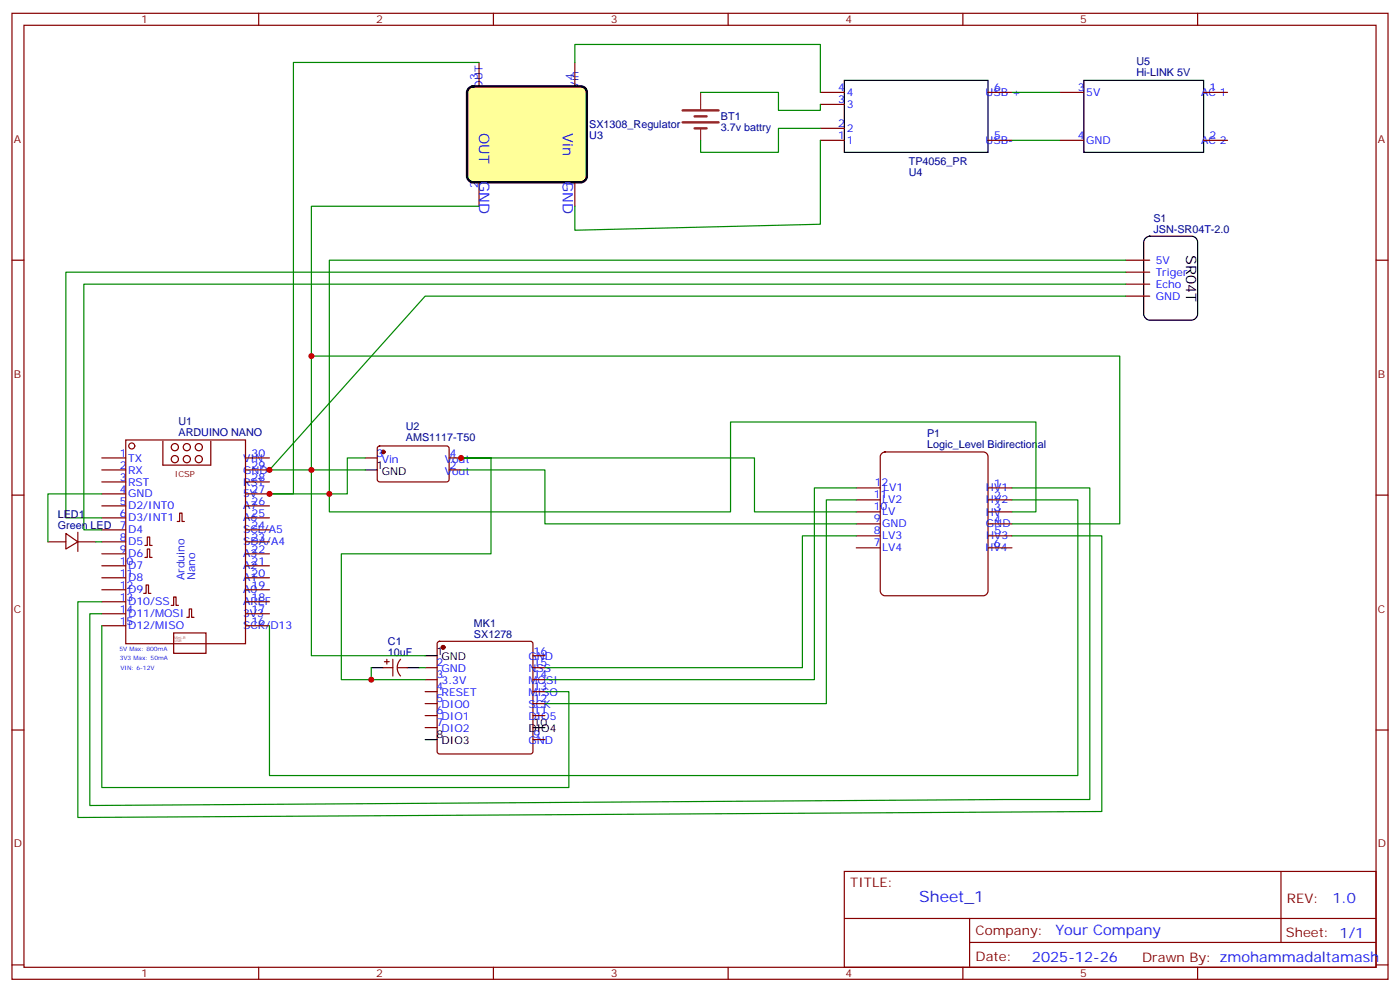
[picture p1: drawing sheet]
<svg xmlns="http://www.w3.org/2000/svg" width="412mm" height="292mm" viewBox="0 0 412 292" stroke-linecap="round" stroke-linejoin="round" font-family="sans-serif">
<g fill="none" stroke="#870000" stroke-width=".35">
<path d="M3.5 3.9h405.4v284.4h-405.4zM7.1 7.4h398.2v277.3h-398.2zM76.2 3.9v3.5M145.3 3.9v3.5M214.5 3.9v3.5M283.6 3.9v3.5M352.8 3.9v3.5M3.5 76.6h3.6M331.6 76.6h7.1M405.3 76.6h3.6M331.6 80.1h7.1M331.6 83.6h7.1"/>
<path d="M331.6 87.2h7.1M30 134.8h7M30 138.3h7M37 129.5h35.3v60h-35.3zM72.3 134.8h7.1M72.3 138.3h7.1M3.5 145.7h3.6M30 141.9h7M30 145.4h7M30 148.9h7M30 152.4h7M30 156h7"/>
<path d="M30 159.5h7M52.2 153.5h.7v-2.5h.7v2.5h.7M72.3 141.9h7.1M72.3 145.4h7.1M72.3 148.9h7.1M72.3 152.4h7.1M72.3 156h7.1M72.3 159.5h7.1M405.3 145.7h3.6M30 163h7M30 166.5h7M30 170.1h7"/>
<path d="M30 173.6h7M30 177.1h7M42.3 174.7h.7v-2.5h.7v2.5h.7M42.7 160.5h.7v-2.4h.7v2.4h.7M42.7 164.1h.7v-2.5h.7v2.5h.7M50.4 178.2h.8v-2.5h.7v2.5h.7M72.3 163h7.1M72.3 166.5h7.1M72.3 170.1h7.1M72.3 173.6h7.1M72.3 177.1h7.1M30 180.7h7"/>
<path d="M30 184.2h7M55 181.7h.7v-2.5h.7v2.5h.7M72.3 180.7h7.1M72.3 184.2h7.1M125.2 196.5h3.6M129 189l.5-.2h26.8l.5 .2 .2 .5v31.7l-.2 .5-.5 .2h-26.8l-.5-.2-.2-.5v-31.7zM157 196.5h3.5M157 193h3.5M3.5 214.9h3.6M125.2 200.1h3.6M125.2 203.6h3.6M125.2 207.1h3.6"/>
<path d="M125.2 210.6h3.6M125.2 214.2h3.6M157 200.1h3.5M157 203.6h3.5M157 207.1h3.5M157 210.6h3.5M157 217.7h3.5M405.3 214.9h3.6M248.7 256.5h156.6v28.2h-156.6zM377.3 256.5v20.9M248.7 270.4h156.5M285.6 277.4h119.6"/>
<path d="M285.6 270.4v14.1M3.5 284h3.6M76.2 284.7v3.6M145.3 284.7v3.6M214.5 284.7v3.6M283.6 284.7v3.6M352.8 284.7v3.6M405.3 284h3.6"/>
<circle cx="38.8" cy="131.3" r=".88"/>
</g>
<g fill="none" stroke="#600" stroke-width=".35">
<path d="M48 129.9v7h14.1v-7M51.2 186.3h9.5v6h-9.5z"/>
<circle cx="51.5" cy="131.6" r="1.06"/>
<circle cx="51.5" cy="135.2" r="1.06"/>
<circle cx="55" cy="135.2" r="1.06"/>
<circle cx="55" cy="131.6" r="1.06"/>
<circle cx="58.6" cy="135.2" r="1.06"/>
<circle cx="58.6" cy="131.6" r="1.06"/>
</g>
<circle cx="130.5" cy="190.5" r=".53" fill="#870000" stroke="#870000" stroke-width=".35"/>
<path d="M337.5 70l1.2-.5h12.3a1.76 1.76 0 0 1 1.8 1.8v21.2a1.89 1.89 0 0 1-1.8 1.7h-12.3a1.89 1.89 0 0 1-1.8-1.7v-21.2zM125.2 193h3.6M125.2 217.7h3.6M157 214.2h3.5" fill="none" stroke="#000" stroke-width=".35"/>
<path d="M259.6 133.6l1.1-.6h28.9a1.41 1.41 0 0 1 1.4 1.4v39.6a1.51 1.51 0 0 1-1.4 1.4h-28.9a1.51 1.51 0 0 1-1.4-1.4v-39.6z" fill="#fff" stroke="#800000" stroke-width=".35"/>
<g fill="none" stroke="#870000" stroke-width=".35">
<path d="M141.1 18.4v7M169.3 18.4v7M141.1 53.7v7M169.3 53.7v7M107.6 134.8h3.5M111.4 131.5l.4-.2h20.1l.4 .7-.1 9.4-.6 .5-20-.1-.5-.7v-9.1zM132.3 138.3h3.5M132.3 134.8h3.5M252.2 143.6h7.1M252.2 147.1h7.1M252.2 157.7h7.1M252.2 154.2h7.1"/>
<path d="M252.2 150.7h7.1M291 143.6h7.1M291 147.1h7.1M291 157.7h7.1M291 154.2h7.1M291 150.7h7.1M252.2 161.3h7.1M291 161.3h7.1"/>
</g>
<circle cx="112.9" cy="133" r=".53" fill="#870000" stroke="#870000" stroke-width=".35"/>
<path d="M107.6 138.3h3.5" fill="none" stroke="#000" stroke-width=".35"/>
<path d="M138.2 26l1.1-.6h31.8a1.76 1.76 0 0 1 1.8 1.8v24.7a1.89 1.89 0 0 1-1.8 1.8h-31.8a1.89 1.89 0 0 1-1.7-1.8v-24.7z" fill="#ff9" stroke="#000" stroke-width=".71"/>
<path d="M248.7 23.7h42.3v21.1h-42.3zM109.4 196.5h3.5M119.9 196.5h3.6" fill="none" stroke="#000" stroke-width=".35"/>
<g fill="none" stroke="#870000" stroke-width=".35">
<path d="M241.7 37.8h7M241.7 30.7h7M241.7 27.2h7M291 27.2h7.1M241.7 41.3h7M291 41.3h7.1M19.4 157l3.5 2.5-3.5 2.1zM112.9 196.5h2.8M113.2 194.8h1.5M113.9 194.1v1.4M115.7 194.1v4.9M117.1 196.5h2.8"/>
<path d="M118 194.1a3.5 3.5 0 0 0 0 4.9"/>
</g>
<path d="M206.4 27.2v4.9M206.4 37.8v3.5" fill="none" stroke="#8c2424" stroke-width=".35"/>
<path d="M201.1 36h10.6M201.1 32.5h10.6M204.6 37.8h3.5M204.6 34.3h3.5" fill="none" stroke="#8c2424" stroke-width=".71"/>
<g fill="none" stroke="#008700" stroke-width=".35">
<path d="M141.1 18.4h-54.7v127h-7h17.6v5.3h118.2v-26.5h90v26.5h-7.1M169.3 18.4v-5.3h72.4v14.1M206.4 27.2h22.9v5.3h12.4v-1.8M241.7 37.8h-12.4v7h-22.9v-3.5M241.7 41.3v24.7l-72.4 1.8v-7.1M141.1 60.7h-49.4v77.6h-12.3l45.8-51.1h206.4M331.6 76.6h-234.6v68.8h5.3v-10.6h5.3M331.6 83.6h-306.9v72.4h5.3M331.6 80.1h-312.2v72.3h10.6M91.7 138.3h15.9M252.2 150.7h-30v-15.9h-86.4h8.8v28.2h-44.1v37.1h8.9M252.2 143.6h-12.3v56.5h-79.4"/>
<path d="M252.2 157.7h-15.8v38.8h-75.9M252.2 147.1h-8.8v60h-82.9M298.1 143.6h22.9v91.7h-24.7l-269.8 1.8v-56.4h3.5M298.1 157.7h26.5v81.2l-301.7 1.7v-63.5h7.1M298.1 147.1h19.4v81.2h-238.1v-44.1M30 184.2v47.6h137.6v-28.2h-7.1M109.4 196.5v3.6h15.8"/>
</g>
<path d="M22.9 156.7v5.6z" fill="#f00" stroke="#870000" stroke-width=".35"/>
<path d="M312.2 27.2h7.1M354.5 27.2h7.1M312.2 41.3h7.1M354.5 41.3h7.1M14.1 159.5h5.3M22.9 159.5h5.3" fill="none" stroke="#870000" stroke-width=".35"/>
<path d="M298.1 27.2h14.1M298.1 41.3h14.1M91.7 104.8h238.1v49.4h-31.7M91.7 138.3v54.7h33.5M135.8 138.3h24.7v15.9h91.7M28.2 159.5h1.8M30 145.4h-15.9v14.1M123.5 196.5h1.7" fill="none" stroke="#008700" stroke-width=".35"/>
<path d="M319.3 23.7h35.2v21.1h-35.2z" fill="none" stroke="#000" stroke-width=".35"/>
<g fill="#c00">
<circle cx="91.7" cy="138.3" r=".88"/>
<circle cx="97" cy="145.4" r=".88"/>
<circle cx="109.4" cy="200.1" r=".88"/>
<circle cx="135.8" cy="134.8" r=".88"/>
<circle cx="79.4" cy="145.4" r=".88"/>
<circle cx="79.4" cy="138.3" r=".88"/>
<circle cx="91.7" cy="104.8" r=".88"/>
</g>
<text font-size="4.6" fill="#00f" x="270.8" y="265.5">Sheet_1</text>
<g font-size="4.2" fill="#00f">
<text x="141.1" y="39.2" transform="rotate(90 141.1 39.2)">OUT</text>
<text x="165.8" y="39.2" transform="rotate(90 165.8 39.2)">Vin</text>
<text x="141.1" y="53.3" transform="rotate(90 141.1 53.3)">GND</text>
<text x="165.8" y="53.3" transform="rotate(90 165.8 53.3)">GND</text>
<text x="392.5" y="265.8">1.0</text>
<text x="310.9" y="275.3">Your Company</text>
<text x="304" y="283.1">2025-12-26</text>
</g>
<text font-size="4.2" x="349.4" y="75.2" transform="rotate(90 349.4 75.2)">SR04T</text>
<g font-size="3.9" fill="#800">
<text x="250.5" y="261.1">TITLE:</text>
<text x="379.1" y="265.8">REV:</text>
<text x="287.4" y="275.3">Company:</text>
<text x="378.7" y="275.9">Sheet: 1/1</text>
<text x="287.4" y="283">Date:</text>
<text x="336.4" y="283.1">Drawn By: zmohammadaltamash</text>
</g>
<g font-size="3.2" fill="#800">
<text x="41.6" y="6.9">1</text>
<text x="110.8" y="6.9">2</text>
<text x="179.9" y="6.9">3</text>
<text x="249.1" y="6.9">4</text>
<text x="318.2" y="6.9">5</text>
<text x="4.1" y="42">A</text>
<text x="405.9" y="42">A</text>
<text x="4.1" y="111.2">B</text>
<text x="405.9" y="111.2">B</text>
<text x="4.1" y="180.3">C</text>
<text x="405.9" y="180.3">C</text>
<text x="4.1" y="249.4">D</text>
<text x="405.9" y="249.4">D</text>
<text x="41.6" y="287.7">1</text>
<text x="110.8" y="287.7">2</text>
<text x="179.9" y="287.7">3</text>
<text x="249.1" y="287.7">4</text>
<text x="318.2" y="287.7">5</text>
</g>
<g font-size="3.2" fill="#00f">
<text x="140.8" y="23.7" transform="rotate(-90 140.8 23.7)">3</text>
<text x="169" y="23.7" transform="rotate(-90 169 23.7)">4</text>
<text x="142.2" y="26.1" transform="rotate(-90 142.2 26.1)">OUT</text>
<text x="170.4" y="26.1" transform="rotate(-90 170.4 26.1)">Vin</text>
<text x="246.9" y="26.8">4</text>
<text x="249.4" y="28.3">4</text>
<text x="290.3" y="28.3">USB +</text>
<text x="292.8" y="26.8">6</text>
<text x="317.5" y="26.8">3</text>
<text x="320" y="28.3">5V</text>
<text x="353.8" y="28.3">AC 1</text>
<text x="356.3" y="26.8">1</text>
<text x="246.9" y="30.4">3</text>
<text x="249.4" y="31.8">3</text>
<text x="246.9" y="41">1</text>
<text x="246.9" y="37.4">2</text>
<text x="249.4" y="38.8">2</text>
<text x="292.8" y="41">5</text>
<text x="317.5" y="41">4</text>
<text x="356.3" y="41">2</text>
<text x="249.4" y="42.4">1</text>
<text x="290.3" y="42.4">USB-</text>
<text x="320" y="42.4">GND</text>
<text x="353.8" y="42.4">AC 2</text>
<text x="140.8" y="55.4" transform="rotate(-90 140.8 55.4)">2</text>
<text x="169" y="55.4" transform="rotate(-90 169 55.4)">1</text>
<text x="340.4" y="77.6">5V</text>
<text x="340.4" y="81.2">Triger</text>
<text x="340.4" y="84.7">Echo</text>
<text x="340.4" y="88.2">GND</text>
<text x="35.3" y="134.4">1</text>
<text x="35.3" y="138">2</text>
<text x="37.7" y="135.9">TX</text>
<text x="71.6" y="135.9">VIN</text>
<text x="74.1" y="138">29</text>
<text x="74.1" y="134.4">30</text>
<text x="110.9" y="134.4">3</text>
<text x="112.4" y="136.2">Vin</text>
<text x="131" y="136.2">Vout</text>
<text x="132.5" y="138">2</text>
<text x="132.5" y="134.4">4</text>
<text x="35.3" y="141.5">3</text>
<text x="37.7" y="139.4">RX</text>
<text x="37.7" y="142.9">RST</text>
<text x="71.6" y="142.9">RST</text>
<text x="71.6" y="139.4">GND</text>
<text x="74.1" y="141.5">28</text>
<text x="131" y="139.7">Vout</text>
<text x="257.7" y="143.2">12</text>
<text x="292.9" y="143.2">1</text>
<text x="35.3" y="145">4</text>
<text x="35.3" y="148.6">5</text>
<text x="37.7" y="146.4">GND</text>
<text x="37.7" y="150">D2/INT0</text>
<text x="71.6" y="150">A7</text>
<text x="71.6" y="146.4">5V</text>
<text x="74.1" y="148.6">26</text>
<text x="74.1" y="145">27</text>
<text x="257.4" y="146.6">11</text>
<text x="259.8" y="148">LV2</text>
<text x="260.1" y="144.6">LV1</text>
<text x="290.4" y="144.6">HV1</text>
<text x="290.4" y="148.2">HV2</text>
<text x="292.9" y="146.8">2</text>
<text x="35.3" y="152.1">6</text>
<text x="35.3" y="155.6">7</text>
<text x="37.7" y="153.5">D3/INT1</text>
<text x="71.6" y="153.5">A6</text>
<text x="74.1" y="155.6">24</text>
<text x="74.1" y="152.1">25</text>
<text x="257.4" y="153.7">9</text>
<text x="257.4" y="150.2">10</text>
<text x="259.8" y="155.1">GND</text>
<text x="259.8" y="151.6">LV</text>
<text x="290.4" y="151.8">HV</text>
<text x="290.4" y="155.2">GND</text>
<text x="292.9" y="150.3">3</text>
<text x="292.9" y="153.8">4</text>
<text x="35.3" y="159.1">8</text>
<text x="37.7" y="157">D4</text>
<text x="37.7" y="160.5">D5</text>
<text x="71.6" y="160.5">SDA/A4</text>
<text x="71.6" y="157">SCL/A5</text>
<text x="74.1" y="159.1">23</text>
<text x="257.4" y="160.7">7</text>
<text x="257.4" y="157.2">8</text>
<text x="259.8" y="158.6">LV3</text>
<text x="290.5" y="158.7">HV3</text>
<text x="292.7" y="160.9">6</text>
<text x="292.9" y="157.3">5</text>
<text x="35.3" y="162.7">9</text>
<text x="35.3" y="166.2">10</text>
<text x="37.7" y="164.1">D6</text>
<text x="37.7" y="167.6">D7</text>
<text x="71.6" y="167.6">A2</text>
<text x="71.6" y="164.1">A3</text>
<text x="74.1" y="166.2">21</text>
<text x="74.1" y="162.7">22</text>
<text x="259.8" y="162.1">LV4</text>
<text x="290.3" y="162.3">HV4</text>
<text x="35.3" y="169.7">11</text>
<text x="35.3" y="173.2">12</text>
<text x="37.7" y="171.1">D8</text>
<text x="54.3" y="170.8" transform="rotate(-90 54.3 170.8)">Arduino</text>
<text x="57.5" y="170.8" transform="rotate(-90 57.5 170.8)">Nano</text>
<text x="71.6" y="171.1">A1</text>
<text x="74.1" y="173.2">19</text>
<text x="74.1" y="169.7">20</text>
<text x="35.3" y="176.8">13</text>
<text x="37.7" y="174.7">D9</text>
<text x="37.7" y="178.2">D10/SS</text>
<text x="71.6" y="178.2">AREF</text>
<text x="71.6" y="174.7">A0</text>
<text x="74.1" y="176.8">18</text>
<text x="35.3" y="180.3">14</text>
<text x="35.3" y="183.8">15</text>
<text x="37.7" y="181.7">D11/MOSI</text>
<text x="37.7" y="185.2">D12/MISO</text>
<text x="71.6" y="185.2">SCK/D13</text>
<text x="71.6" y="181.7">3V3</text>
<text x="74.1" y="183.8">16</text>
<text x="74.1" y="180.3">17</text>
<text x="128.6" y="196.2">2</text>
<text x="130.1" y="197.9">GND</text>
<text x="155.7" y="197.9">NSS</text>
<text x="155.7" y="194.4">GND</text>
<text x="157.2" y="196.2">15</text>
<text x="157.2" y="192.7">16</text>
<text x="128.6" y="199.7">3</text>
<text x="128.6" y="203.2">4</text>
<text x="130.1" y="201.5">3.3V</text>
<text x="155.7" y="201.5">MOSI</text>
<text x="157.2" y="203.2">13</text>
<text x="157.2" y="199.7">14</text>
<text x="128.6" y="206.8">5</text>
<text x="130.1" y="205">RESET</text>
<text x="130.1" y="208.5">DIO0</text>
<text x="155.7" y="208.5">SCK</text>
<text x="155.7" y="205">MISO</text>
<text x="157.2" y="206.8">12</text>
<text x="128.6" y="210.3">6</text>
<text x="128.6" y="213.8">7</text>
<text x="130.1" y="212.1">DIO1</text>
<text x="130.1" y="215.6">DIO2</text>
<text x="155.7" y="212.1">DIO5</text>
<text x="157.2" y="210.3">11</text>
<text x="155.7" y="219.1">GND</text>
<text x="157.2" y="217.3">9</text>
</g>
<g font-size="3.2" fill="#000080">
<text x="334.7" y="22.3">Hi-LINK 5V</text>
<text x="334.7" y="19.1">U5</text>
<text x="212.4" y="35.4">BT1</text>
<text x="173.6" y="37.6">SX1308_Regulator</text>
<text x="173.6" y="40.9">U3</text>
<text x="212.4" y="38.7">3.7v battry</text>
<text x="267.7" y="48.7">TP4056_PR</text>
<text x="267.7" y="51.9">U4</text>
<text x="339.8" y="65.2">S1</text>
<text x="339.8" y="68.5">JSN-SR04T-2.0</text>
<text x="52.6" y="125.2">U1</text>
<text x="52.6" y="128.4">ARDUINO NANO</text>
<text x="119.6" y="129.9">AMS1117-T50</text>
<text x="119.6" y="126.7">U2</text>
<text x="273.1" y="132">Logic_Level Bidirectional</text>
<text x="273.1" y="128.7">P1</text>
<text x="17" y="155.6">Green LED</text>
<text x="17" y="152.4">LED1</text>
<text x="139.6" y="184.5">MK1</text>
<text x="114.3" y="189.8">C1</text>
<text x="139.6" y="187.7">SX1278</text>
<text x="114.3" y="193">10uF</text>
</g>
<g font-size="3.2">
<text x="110.9" y="138">1</text>
<text x="112.4" y="139.7">GND</text>
<text x="128.6" y="192.7">1</text>
<text x="130.1" y="194.4">GND</text>
<text x="155.7" y="215.6">DIO4</text>
<text x="157.2" y="213.8">10</text>
<text x="128.6" y="217.3">8</text>
<text x="130.1" y="219.1">DIO3</text>
</g>
<text font-size="2.5" fill="#600" x="51.5" y="140.4">ICSP</text>
<g font-size="1.8" fill="#00f">
<text x="35.2" y="191.6">5V Max: 800mA</text>
<text x="35.3" y="194.4">3V3 Max: 50mA</text>
<text x="35.5" y="197.2">VIN: 6-12V</text>
</g>
<g font-size="1.1" fill="#a54b4b">
<text x="51.3" y="188">Mini-B</text>
<text x="51.3" y="189">USB</text>
</g>
</svg>
